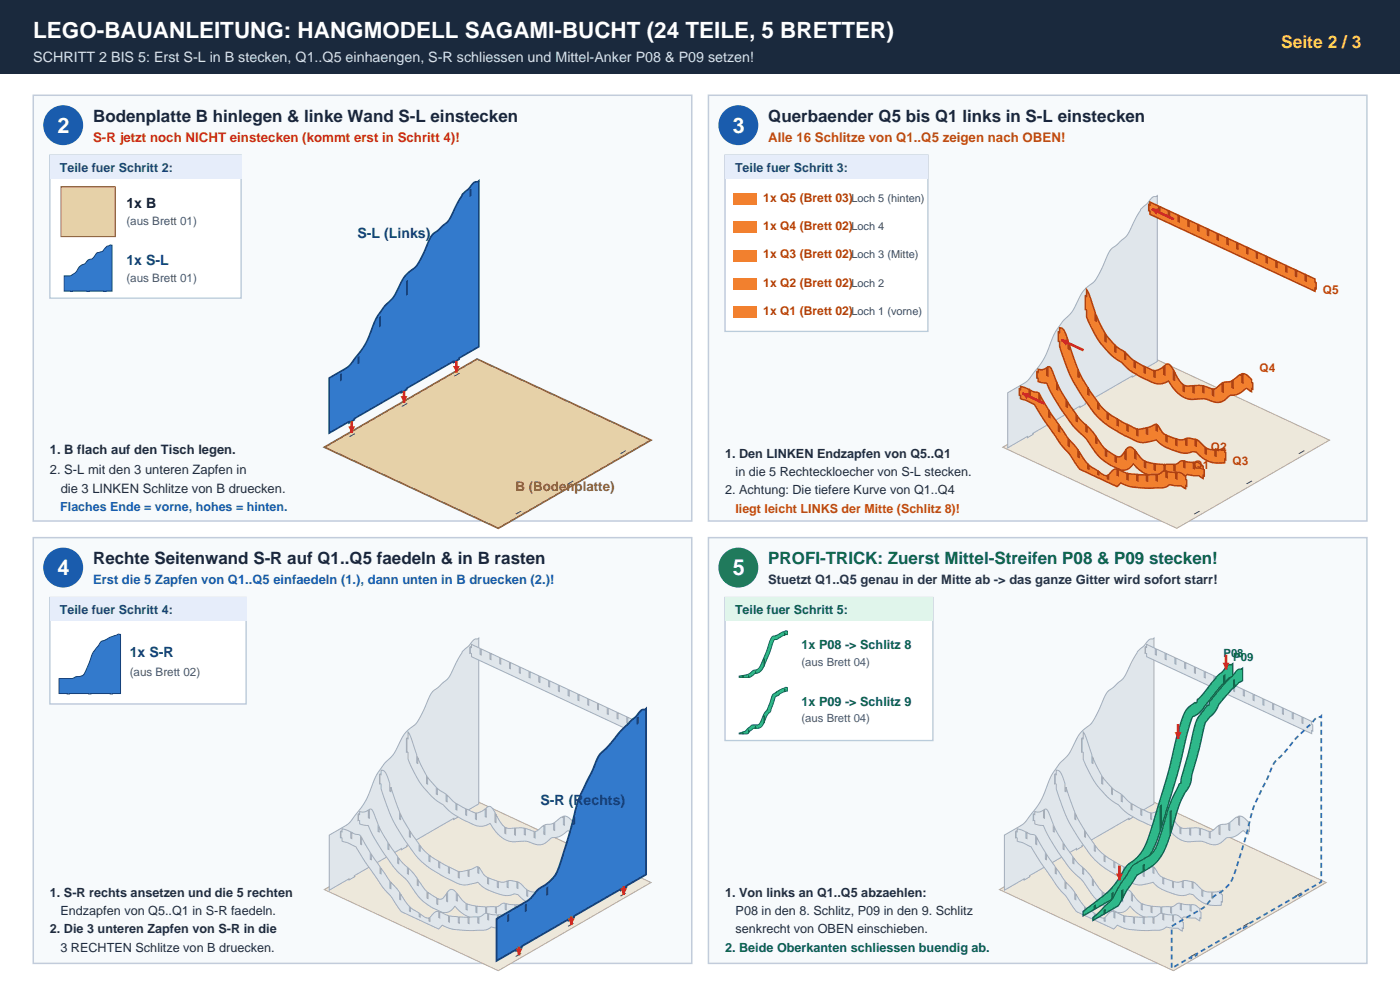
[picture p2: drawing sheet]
<svg xmlns="http://www.w3.org/2000/svg" width="297mm" height="210mm" viewBox="0 0 297 210" stroke-linecap="round" stroke-linejoin="round" font-family="sans-serif">
<path d="M0 0h297v15.5h-297z" fill="#1a293d"/>
<path d="M7.1 20.2h139.7v90.3h-139.7z" fill="#f7fafc" stroke="#c2ccdb" stroke-width=".32"/>
<circle cx="13.4" cy="26.6" r="4.2" fill="#1a5cad"/>
<path d="M10.6 32.9h40.6v30.3h-40.6z" fill="#fff" stroke="#b8c7db" stroke-width=".28"/>
<path d="M10.6 32.9h40.6v4.9h-40.6z" fill="#e6edfa"/>
<path d="M12.9 39.6h11.6v10.6h-11.6z" fill="#e6d1a8" stroke="#7a6138" stroke-width=".21"/>
<path d="M13.6 58.5h1.3l.8-.5 .5-.4 .7-1 1.1-.7 .7-.8 .9-.2 1-1.3 1.1-.3 1-1 .7-.3h.4v9.8h-10.2z" fill="#337acc" stroke="#14407a" stroke-width=".21"/>
<path d="M68.8 94.9l32.4-18.7 36.9 17.2-32.4 18.7z" fill="#e6d1a8" stroke="#7a6138" stroke-width=".35"/>
<g fill="#40404d">
<path d="M74 92.6l1.2-.7 .2 .1-1.1 .7z"/>
<path d="M109.3 109l1.1-.6 .3 .1-1.2 .6z"/>
<path d="M85.2 86.2l1.1-.7 .2 .1-1.1 .7z"/>
<path d="M120.4 102.6l1.1-.6 .3 .1-1.2 .6z"/>
<path d="M96.3 79.8l1.1-.7 .2 .1-1.1 .7z"/>
<path d="M131.5 96.2l1.1-.7 .3 .1-1.2 .7z"/>
</g>
<path d="M100.3 38.9l.4-.3 .9-.2v35.1l-4.2 2.5v.2l-1.1 .7v-.3l-10 5.8v.2l-1.2 .7v-.2l-9.9 5.7v.3l-1.2 .6v-.3l-4.2 2.5v-11.7l4.1-2.4 2.7-3.4 1.3-2.2 1.6-3.9 .7-1.5 1.5-1.9 1.8-1.9 2.4-4.4 2.7-2.5 3-6.2 3.5-3 3-5.6 1.3-1.2z" fill="#337acc" stroke="#14407a" stroke-width=".35"/>
<g fill="#fff" stroke="#14407a" stroke-width=".21">
<path d="M72.2 79.4l.2-.1v1.3l-.2 .1z"/>
<path d="M75.9 75.8l.3-.1v1.3l-.3 .1z"/>
<path d="M80.5 67.3l.2-.1v2l-.2 .1z"/>
<path d="M86.2 59.7l.2-.1v2.9l-.2 .1z"/>
<path d="M99.7 40.3l.2-.1v1.3l-.2 .1z"/>
</g>
<path d="M74.6 89.4v2.5" fill="none" stroke="#d91f1f" stroke-width=".56"/>
<path d="M73.9 90.4h1.4l-.7 1.5z" fill="#d91f1f"/>
<path d="M85.7 83v2.4" fill="none" stroke="#d91f1f" stroke-width=".56"/>
<path d="M85 84h1.4l-.7 1.4z" fill="#d91f1f"/>
<path d="M96.8 76.6v2.4" fill="none" stroke="#d91f1f" stroke-width=".56"/>
<path d="M96.1 77.6h1.4l-.7 1.4z" fill="#d91f1f"/>
<path d="M150.3 20.2h139.7v90.3h-139.7z" fill="#f7fafc" stroke="#c2ccdb" stroke-width=".32"/>
<circle cx="156.6" cy="26.6" r="4.2" fill="#1a5cad"/>
<path d="M153.8 32.9h43v37.4h-43z" fill="#fff" stroke="#b8c7db" stroke-width=".28"/>
<path d="M153.8 32.9h43v4.9h-43z" fill="#e6edfa"/>
<g fill="#f2802e">
<path d="M155.6 41h4.9v2.5h-4.9z"/>
<path d="M155.6 47h4.9v2.5h-4.9z"/>
<path d="M155.6 53h4.9v2.5h-4.9z"/>
<path d="M155.6 59h4.9v2.5h-4.9z"/>
<path d="M155.6 65h4.9v2.5h-4.9z"/>
</g>
<path d="M212.7 94.9l32.4-18.7 36.9 17.2-32.4 18.7z" fill="#ede8db" stroke="#b3a894" stroke-width=".21"/>
<g fill="#40404d">
<path d="M218 92.6l1.1-.7 .2 .1-1.1 .7z"/>
<path d="M253.2 109l1.2-.6 .2 .1-1.1 .6z"/>
<path d="M229.1 86.2l1.1-.7 .2 .1-1.1 .7z"/>
<path d="M264.3 102.6l1.2-.6 .2 .1-1.1 .6z"/>
<path d="M240.2 79.8l1.1-.7 .2 .1-1.1 .7z"/>
<path d="M275.4 96.2l1.2-.7 .2 .1-1.1 .7z"/>
</g>
<path d="M244.2 42.1l.4-.3 .9-.3v35.2l-4.2 2.4v.3l-1.1 .6v-.2l-10 5.7v.3l-1.1 .6-.1-.2-9.8 5.7-.1 .3-1.1 .6v-.2l-4.2 2.4v-11.7l4.1-2.4 2.6-3.3 1.4-2.3 1.5-3.9 .8-1.4 1.4-2 1.9-1.9 2.3-4.4 2.7-2.4 3-6.2 3.5-3.1 3-5.6 1.3-1.2z" fill="#e0e6eb" stroke="#a3adba" stroke-width=".21"/>
<g fill="#fff" stroke="#a3adba" stroke-width=".21">
<path d="M216.2 82.6l.2-.2v1.4l-.2 .1z"/>
<path d="M219.9 78.9l.2-.1v1.3l-.2 .1z"/>
<path d="M224.4 70.5l.3-.2v2l-.3 .1z"/>
<path d="M230.2 62.8l.2-.1v2.9l-.2 .1z"/>
<path d="M243.6 43.5l.2-.2v1.3l-.2 .2z"/>
</g>
<g fill="#f2802e" stroke="#ad400d" stroke-width=".32">
<path d="M244 42.9l1.8 .8v1.3l.2 .1v-1.3l1.9 .9v1.3l.2 .1v-1.3l1.8 .8v1.3l.3 .2v-1.4l1.8 .9v1.3l.2 .1v-1.3l1.9 .9v1.3l.2 .1v-1.3l1.9 .8v1.4l.2 .1v-1.4l1.8 .9v1.3l.3 .1v-1.3l1.8 .9v1.3l.2 .1v-1.3l1.9 .8v1.4l.2 .1v-1.3l1.9 .8v1.3l.2 .1v-1.3l1.8 .9v1.3l.3 .1v-1.3l1.8 .8v1.4l.2 .1v-1.3l1.9 .8v1.3l.2 .1v-1.3l1.8 .9 .1 1.3 .2 .1v-1.3l1.8 .8v1.4l.3 .1v-1.3l1.8 .8v1.3l.2 .1v-1.3l1.9 .9v.6l.2 .1v1.3l-.2-.1v.7l-35-16.3v-.7l-.3-.1v-1.3l.3 .1z"/>
<path d="M230.5 61.4l.6 1.2 1.2 3.7v1.7l.3 .1v-1.2l1.8 3.8v1.7l.2 .1v-1.5l1.9 2.2v1.4l.2 .1v-1.3l1.9 1.2v1.5l.2 .1v-1.4l1.8 1.7v1.4l.3 .1v-1.3l1.8 1v1.3l.2 .1v-1.3l1.9 .8v1.3l.2 .1v-1.4l.9-.3 1-.6v1.7l.2 .1v-2a.84 .84 0 0 1 .9-.3 .84 .84 0 0 1 .6 .7l.3 .6v2.1l.3 .1v-1.8l.9 1.7 .9 1v1.3l.2 .1v-1.3l.7 .2 1.2-.1v1.4l.2 .1v-1.5h1.6h.3v1.4l.2 .1v-1.4l1.8 .6v1.3l.3 .1v-1.4l.4-.1 1.4-1.2v1.9l.2 .1v-2.1l1.9-.3v1.4l.2 .1v-1.7l1.4-1.1 .3 .1 .1-.3 .1 1.8 .2 .1v-1.9l.8 .3 1 .9v.6l.3 .1v1.3l-.3-.1v.7l-.5-.3a.59 .59 0 0 0-1-.2l-1.4 1-1.7 .3-1.5 1.2-1.3 .3-2.5-.8-2.8 .1-1.5-.3-1.6-1.2-1.6-2.1a.38 .38 0 0 0-.7 0l-1.1 .3h-1.1l-3.3-1.5-2.1-1.3-1.8-1.7-1.8-1.2-2.3-2.3-1.5-2.3-1.9-3.9v-1.4l-.2-.2v-2.8l.2 .1z"/>
<path d="M224.8 69.5a1.36 1.36 0 0 1 1.3 1.3l.5 1.6v1.6l.3 .1v-1l1.8 5.3v1.5l.2 .1v-1.1l1.9 3.3v1.4l.2 .2v-1.2l1.8 2.6v1.4l.3 .2v-1.2l1.8 1.9v1.3l.2 .1v-1.2l1.9 1.1v1.4l.2 .1v-1.3l1.9 1v1.3l.2 .1v-1.3l1.8 .9v1.3l.3 .1v-1.4l1.8-.3v1.3l.2 .1v-1.4l1.9-.7v1.3l.2 .1v-1.3l1.1 1.6 .8 .6v1.3l.2 .1v-1.3l1.8 .7v1.3l.3 .1v-1.4l.9 .2 .9-.2v1.2l.2 .1v-1.4l.6-.1 1.3 .3v1.3l.2 .1v-1.4l.6 .4 1.3 1.2v1.4l.2 .1v-1.3l.8 .3 1 .1v1.3l.3 .1v-1.4l1.8-.3v.8l.2 .1v1.5l-.2-.1v.8l-2.5-.1-1.6-.6-1.5-1.1a1.55 1.55 0 0 0-2.1-.3h-1.4l-2.1-.7-1.7-.7-1.2-1a.86 .86 0 0 0-1.2-.2l-2.1 .4-1.6-.4-2.9-1.5-2.6-1.5-1.9-1.5-1.2-1.3-3-4.3-1.6-2.6-1-2.1-1.8-5v-1.2l-.3-.1v-2l.3 .1z"/>
<path d="M220.2 78.3l1 .1 .9-.4v1.6l.2 .1v-1.8l.2-.1a4.2 4.2 0 0 1 1.3 2.4l.3 .8v1.5l.3 .1v-1l1.8 3.2v1.5l.2 .1v-1.2l1.9 2.7v1.4l.2 .1v-1.2l1.9 1.9v1.4l.2 .1v-1.3l1.2 1.3 .6 .9v1.4l.3 .1v-1.2l1.8 2.5v1.4l.2 .1v-1.3l1.9 1.2v1.2l.2 .1v-1.2l.3 .1a1.46 1.46 0 0 0 1.5-1.1l.1 1.5 .2 .1 .1-2.1a.99 .99 0 0 1 .9-.5 .99 .99 0 0 1 .8 .7v1.7l.3 .1v-1.5l1 1.3 .8 .7v1.3l.2 .1v-1.3l1.9 .5v1.2l.2 .2v-1.4l1.9 .1v1.3l.2 .1v-1.4h1.8v1.3l.3 .1v-1.4l1.4-.8 .4 .1v1.3l.2 .1v-1.4l1.9 .3v1.2l.2 .1v-1.3l.8 .1 1 .7v.6l.3 .2v1.3l-.3-.1v.6l-.9-.6-1.8-.1a1.31 1.31 0 0 0-1.5 .4l-.7 .1-2.6 .1-3.3-.5-1.9-.7-1.8-1.5a.3 .3 0 0 0-.2-.3 .3 .3 0 0 0-.3 .3l-1.1 .9-1.3 .1-2.3-1-2.1-1.7-1-1.1-1.9-2.8-2.2-2.1-1.3-1.5-2.5-3.7-2.2-3.9a.81 .81 0 0 0-1-.7l-1.1-.3v-.6l-.2-.1v-1.3l.2 .1z"/>
<path d="M216.5 82l1.8 .6v1.3l.3 .2v-1.3l1.8 .6v1.8l.2 .1v-1.5l1.9 3.2v1.4l.2 .1v-1.1l1.9 2.6v1.4l.2 .1v-1.2l1.8 2.7v1.6l.3 .1v-1.4l1.8 2.2v1.4l.2 .1v-1.2l1.9 2.6v1l.2 .1v-.8l1.9 1.2v.7l.2 .1v-.7l1.1 .8h.7v.7l.3 .1v-.9l.9-1 .6-.2h.3v1.3l.2 .1v-1.3l1.9 .8v1.3l.2 .1v-1.4l1.8 .2v1.3l.3 .1v-1.3h1.8v1.3l.2 .1v-1.4h1.6h.3v1.2l.2 .1v-1.3l1.5-.8h.4v1.3l.2 .1v-1.3l1.8 .2v1.3l.3 .1v-1.4l.8 .1 1 .7v.7l.2 .1v1.3l-.2-.1v.7l-.9-.7-1.9-.1a1.68 1.68 0 0 0-1.5 .5l-3 .2-1.9-.1-2.4-.2-1.6-.6a.56 .56 0 0 0-.5-.2 .56 .56 0 0 0-.5 .4 .74 .74 0 0 1-1.1 0l-7.2-3.4-2.2-3.2-1.8-2.2-5-7.4a2.98 2.98 0 0 0-1.8-1.5l-1.7-.6v-.7l-.2-.1v-1.3l.2 .1z"/>
</g>
<path d="M216.8 83.4l4.8 2.2" fill="none" stroke="#d91f1f" stroke-width=".56"/>
<path d="M216.8 83.4l1.6-.1-.6 1.4z" fill="#d91f1f"/>
<path d="M225.1 72.1l4.8 2.2" fill="none" stroke="#d91f1f" stroke-width=".56"/>
<path d="M225.1 72.1l1.6-.1-.6 1.3z" fill="#d91f1f"/>
<path d="M244.3 44.3l4.7 2.2" fill="none" stroke="#d91f1f" stroke-width=".56"/>
<path d="M244.3 44.3l1.6-.1-.6 1.4z" fill="#d91f1f"/>
<path d="M7.1 114h139.7v90.4h-139.7z" fill="#f7fafc" stroke="#c2ccdb" stroke-width=".32"/>
<circle cx="13.4" cy="120.4" r="4.2" fill="#1a5cad"/>
<path d="M10.6 126.7h41.6v22.6h-41.6z" fill="#fff" stroke="#b8c7db" stroke-width=".28"/>
<path d="M10.6 126.7h41.6v5h-41.6z" fill="#e6edfa"/>
<path d="M12.5 144l2.8-.1 .9-.4h.8l.6-.3 .6-.9 1.5-3.8 1.7-2.4 3.7-1.6 .5 .1v12.5h-13.1z" fill="#337acc" stroke="#14407a" stroke-width=".21"/>
<path d="M68.8 188.7l32.4-18.7 36.9 17.2-32.4 18.7z" fill="#ede8db" stroke="#b3a894" stroke-width=".21"/>
<g fill="#40404d">
<path d="M74 186.4l1.2-.6 .2 .1-1.1 .6z"/>
<path d="M109.3 202.9l1.1-.7 .3 .1-1.2 .7z"/>
<path d="M85.2 180l1.1-.6 .2 .1-1.1 .6z"/>
<path d="M120.4 196.4l1.1-.6 .3 .1-1.2 .7z"/>
<path d="M96.3 173.6l1.1-.7 .2 .1-1.1 .7z"/>
<path d="M131.5 190l1.1-.6 .3 .1-1.2 .6z"/>
</g>
<path d="M100.3 135.9l.4-.3 .9-.3v35.2l-4.2 2.4v.3l-1.1 .7v-.3l-10 5.7v.3l-1.2 .7v-.3l-9.9 5.7v.3l-1.2 .7v-.3l-4.2 2.4v-11.7l4.1-2.4 2.7-3.3 1.3-2.3 1.6-3.8 .7-1.5 1.5-2 1.8-1.9 2.4-4.3 2.7-2.5 3-6.2 3.5-3.1 3-5.6 1.3-1.2z" fill="#e0e6eb" stroke="#a3adba" stroke-width=".21"/>
<g fill="#fff" stroke="#a3adba" stroke-width=".21">
<path d="M72.2 176.4l.2-.1v1.3l-.2 .1z"/>
<path d="M75.9 172.8l.3-.2v1.3l-.3 .2z"/>
<path d="M80.5 164.3l.2-.1v2l-.2 .1z"/>
<path d="M86.2 156.7l.2-.2v2.9l-.2 .1z"/>
<path d="M99.7 137.3l.2-.1v1.3l-.2 .1z"/>
</g>
<g fill="#e0e6eb" stroke="#a3adba" stroke-width=".21">
<path d="M100 136.7l1.9 .8v1.4l.2 .1v-1.3l1.8 .8v1.3l.3 .1v-1.3l1.8 .9v1.3l.2 .1v-1.3l1.9 .8v1.4l.2 .1v-1.3l1.9 .8v1.3l.2 .1v-1.3l1.8 .9v1.3l.3 .1v-1.3l1.8 .9v1.3l.2 .1v-1.3l1.9 .8v1.3l.2 .1v-1.3l1.9 .9v1.3l.2 .1v-1.3l1.8 .9v1.3l.3 .1v-1.3l1.8 .8v1.3l.2 .1v-1.3l1.9 .9v1.3l.2 .1v-1.3l1.8 .9v1.3l.3 .1v-1.3l1.8 .8v1.3l.2 .1v-1.3l1.9 .9v1.3l.2 .1v-1.3l1.9 .9v1.3l.2 .1v-1.3l1.8 .8v.7l.3 .1v1.3l-.3-.1v.6l-35-16.3v-.7l-.2-.1v-1.3l.2 .1z"/>
<path d="M86.6 155.3l.6 1.1 1.2 3.7v1.7l.2 .1v-1.2l1.9 3.8v1.7l.2 .1v-1.4l1.9 2.1v1.4l.2 .1v-1.3l1.8 1.3v1.5l.3 .1v-1.4l1.8 1.7v1.3l.2 .1v-1.3l1.9 1v1.3l.2 .2v-1.4l1.9 .8v1.3l.2 .1v-1.4l.9-.2 .9-.6v1.6l.3 .1v-1.9a.84 .84 0 0 1 .9-.3 .84 .84 0 0 1 .6 .7l.3 .5v2.1l.2 .1v-1.7l1 1.7 .9 .9v1.3l.2 .2v-1.3l.7 .1h1.1v1.4l.3 .1v-1.6h1.6l.2 .1v1.3l.2 .1v-1.4l1.9 .7v1.3l.2 .1v-1.4l.5-.2 1.4-1.1v1.8l.2 .1v-2l1.8-.4v1.5l.3 .1v-1.7l1.3-1.1h.3l.2-.3v1.8l.2 .1v-1.9l.9 .3 1 .9v.7l.2 .1v1.3l-.2-.1v.6l-.5-.2a.59 .59 0 0 0-1-.2l-1.4 .9-1.7 .3-1.7 1.3-1.2 .2-2.5-.8-2.7 .2-1.5-.4-1.7-1.2-1.6-2.1a.38 .38 0 0 0-.6 0l-1.1 .4-1.1-.1-3.4-1.5-2-1.2-1.9-1.8-1.7-1.1-2.3-2.4-1.5-2.2-1.9-4v-1.4l-.3-.1v-2.9l.3 .1z"/>
<path d="M80.8 163.4a1.36 1.36 0 0 1 1.3 1.2l.6 1.6v1.6l.2 .1v-1l1.9 5.3v1.6l.2 .1v-1.1l1.8 3.3v1.4l.3 .1v-1.2l1.8 2.7v1.4l.2 .1v-1.2l1.9 1.9v1.4l.2 .1v-1.3l1.9 1.2v1.3l.2 .1v-1.3l1.8 1v1.3l.3 .2v-1.4l1.8 .9v1.3l.2 .1v-1.3l1.9-.3v1.2l.2 .1v-1.4l1.9-.7v1.3l.2 .1v-1.2l1.1 1.6 .7 .5v1.3l.3 .1v-1.3l1.8 .7v1.3l.2 .1v-1.3l.9 .1 1-.2v1.3l.2 .1v-1.5h.6l1.3 .2v1.3l.2 .2v-1.4l.6 .4 1.2 1.2v1.3l.2 .1v-1.3l.8 .4h1.1v1.3l.2 .1v-1.4l1.9-.3v.8l.2 .1v1.6l-.2-.2v.8h-2.6l-1.5-.6-1.5-1.2a1.55 1.55 0 0 0-2.1-.3h-1.4l-2.2-.7-1.6-.7-1.2-.9a.86 .86 0 0 0-1.3-.2l-2 .3-1.6-.4-2.9-1.4-2.6-1.6-1.9-1.5-1.2-1.2-3.1-4.4-1.5-2.6-1-2.1-1.8-5-.1-1.2-.2-.1v-2l.2 .1z"/>
<path d="M76.3 172.2h.9l.9-.4v1.7l.3 .1v-1.9l.2-.1a4.2 4.2 0 0 1 1.3 2.5l.3 .8v1.5l.2 .1v-1.1l1.9 3.3v1.4l.2 .1v-1.2l1.9 2.7v1.4l.2 .1v-1.2l1.8 2v1.3l.3 .1v-1.2l1.1 1.2 .7 .9v1.4l.2 .2v-1.2l1.9 2.4v1.4l.2 .1v-1.3l1.9 1.2v1.2l.2 .2v-1.3l.3 .1a1.46 1.46 0 0 0 1.5-1.1v1.6l.3 .1v-2.2a.99 .99 0 0 1 1-.4 .99 .99 0 0 1 .8 .6v1.7l.2 .1v-1.5l1.1 1.3 .8 .7v1.3l.2 .1v-1.3l1.8 .5v1.3l.3 .1v-1.4l1.8 .2v1.2l.2 .1v-1.3l1.9-.1v1.3l.2 .1v-1.4l1.5-.7h.4v1.3l.2 .1v-1.3l1.8 .2v1.3l.3 .1v-1.4l.8 .1 1 .7v.7l.2 .1v1.3l-.2-.1v.6l-.9-.6-1.9-.1a1.31 1.31 0 0 0-1.4 .4l-.8 .2h-2.6l-3.3-.4-1.8-.7-1.8-1.5a.3 .3 0 0 0-.3-.4 .3 .3 0 0 0-.3 .4l-1 .8-1.3 .1-2.3-1-2.2-1.6-1-1.2-1.9-2.7-2.2-2.1-1.2-1.5-2.6-3.7-2.1-4a.81 .81 0 0 0-1-.6l-1.1-.3v-.7l-.2-.1v-1.3l.2 .1z"/>
<path d="M72.6 175.8l1.8 .7v1.3l.2 .1v-1.3l1.9 .7v1.8l.2 .1v-1.6l1.9 3.2v1.5l.2 .1v-1.2l1.8 2.7v1.4l.2 .1v-1.2l1.9 2.7v1.5l.2 .1v-1.3l1.9 2.1v1.4l.2 .2v-1.3l1.8 2.7v1l.3 .1v-.9l1.8 1.2v.7l.2 .1v-.6l1.2 .7 .7 .1v.6l.2 .1v-.9l1-1 .6-.2h.3v1.3l.2 .1v-1.3l1.8 .8v1.3l.3 .1v-1.3l1.8 .2v1.2l.2 .1v-1.3l1.9 .1v1.2l.2 .1v-1.3l1.6-.1h.3v1.2l.2 .2v-1.4l1.5-.8 .3 .1v1.3l.3 .1v-1.4l1.8 .3v1.2l.2 .1v-1.3l.9 .1 1 .7v.6l.2 .2v1.3l-.2-.2v.7l-1-.6-1.8-.1a1.68 1.68 0 0 0-1.5 .4l-3.1 .2-1.8-.1-2.4-.2-1.6-.6a.56 .56 0 0 0-.6-.2 .56 .56 0 0 0-.4 .4 .74 .74 0 0 1-1.1 0l-7.2-3.4-2.2-3.2-1.9-2.1-4.9-7.4a2.98 2.98 0 0 0-1.8-1.6l-1.7-.6v-.6l-.3-.1v-1.3l.3 .1z"/>
</g>
<path d="M135.8 150.9l.4-.3 .9-.3v35.2l-4.2 2.4v.3l-1.2 .6v-.2l-9.9 5.7v.3l-1.2 .6v-.2l-9.9 5.7v.3l-1.2 .7v-.3l-4.2 2.4v-8.9l6.8-4 2.1-2.3 2-1.3 1.6-1.6 .8-1.9 1.4-4.4 2.7-9.8 2.9-6 1.3-3 .5-.8 2-1.9 2.2-2.8 3.3-3.1z" fill="#337acc" stroke="#14407a" stroke-width=".39"/>
<g fill="#f2802e" stroke="#14407a" stroke-width=".21">
<path d="M107.7 194.1l.2-.1v1.3l-.2 .2z"/>
<path d="M111.4 192l.3-.1v1.3l-.3 .1z"/>
<path d="M116 188.3l.2-.1v1.5l-.2 .2z"/>
<path d="M121.7 173.6l.2-.1v1.3l-.2 .1z"/>
<path d="M135.2 152.3l.2-.1v1.3l-.2 .1z"/>
</g>
<path d="M110.1 200.8v1.8" fill="none" stroke="#d91f1f" stroke-width=".56"/>
<path d="M109.4 201.2h1.4l-.7 1.4z" fill="#d91f1f"/>
<path d="M121.2 194.4v1.8" fill="none" stroke="#d91f1f" stroke-width=".56"/>
<path d="M120.5 194.8h1.4l-.7 1.4z" fill="#d91f1f"/>
<path d="M132.3 188v1.8" fill="none" stroke="#d91f1f" stroke-width=".56"/>
<path d="M131.6 188.4h1.4l-.7 1.4z" fill="#d91f1f"/>
<path d="M150.3 114h139.7v90.4h-139.7z" fill="#f7fafc" stroke="#c2ccdb" stroke-width=".32"/>
<circle cx="156.6" cy="120.4" r="4.2" fill="#148561"/>
<path d="M153.8 126.7h44.1v30.4h-44.1z" fill="#fff" stroke="#b8c7db" stroke-width=".28"/>
<path d="M153.8 126.7h44.1v5h-44.1z" fill="#e0f5eb"/>
<g fill="#2eb88a" stroke="#0f6b4d" stroke-width=".21">
<path d="M163.8 135.1l.8-.2v-.1l2.1-1 .3 .1v.7l-.5 .1-.1-.4v.4l-1.5 .9h-.6l-2.1 5.5-.1-1.3v1.5l-.7 1-1.1 .6-.1-.4v.4l-1.1 .8h-.2l-.1-.4v.4h-1.2v-.2v.2h-.8v-.3l1.9-.4 1.1-.8 .8-.2 .4-.3z"/>
<path d="M163.9 147.3l2-1.2 .8-.3 .3 .1v.7l-.5 .1-.1-.4v.4l-1.9 1.1-1 3.1-.7 .8-.6 1.4-.1-1.2v1.4l-.5 .8-.5 .3-.5 .1h-.3l-.1-.4v.4h-.4l-.9 .9-.1-.5v.5l-.3 .3h-.9v-.2v.2h-.8v-.2l1.3-.4 1.4-1.3h1.3l.3-.2 1-2.2 .7-.8z"/>
</g>
<path d="M212 188.7l32.4-18.7 36.9 17.2-32.4 18.7z" fill="#ede8db" stroke="#b3a894" stroke-width=".21"/>
<g fill="#40404d">
<path d="M217.3 186.4l1.1-.6 .2 .1-1.1 .6z"/>
<path d="M252.5 202.9l1.2-.7 .2 .1-1.1 .7z"/>
<path d="M228.4 180l1.1-.6 .2 .1-1.1 .6z"/>
<path d="M263.6 196.4l1.2-.6 .2 .1-1.1 .7z"/>
<path d="M239.5 173.6l1.1-.7 .2 .1-1.1 .7z"/>
<path d="M274.7 190l1.2-.6 .2 .1-1.1 .6z"/>
</g>
<path d="M243.5 135.9l.4-.3 .9-.3v35.2l-4.2 2.4v.3l-1.1 .7v-.3l-10 5.7v.3l-1.1 .7v-.3l-10 5.7v.3l-1.1 .7v-.3l-4.2 2.4v-11.7l4-2.4 2.7-3.3 1.4-2.3 1.5-3.8 .8-1.5 1.4-2 1.9-1.9 2.3-4.3 2.7-2.5 3-6.2 3.5-3.1 3-5.6 1.3-1.2z" fill="#e0e6eb" stroke="#a3adba" stroke-width=".21"/>
<g fill="#fff" stroke="#a3adba" stroke-width=".21">
<path d="M215.4 176.4l.3-.1v1.3l-.3 .1z"/>
<path d="M219.2 172.8l.2-.2v1.3l-.2 .2z"/>
<path d="M223.7 164.3l.2-.1v2l-.2 .1z"/>
<path d="M229.5 156.7l.2-.2v2.9l-.2 .1z"/>
<path d="M242.9 137.3l.2-.1v1.3l-.2 .1z"/>
</g>
<g fill="#e0e6eb" stroke="#a3adba" stroke-width=".21">
<path d="M243.2 136.7l1.9 .8v1.4l.2 .1v-1.3l1.9 .8v1.3l.2 .1v-1.3l1.8 .9v1.3l.3 .1v-1.3l1.8 .8v1.4l.2 .1v-1.3l1.9 .8v1.3l.2 .1v-1.3l1.9 .9v1.3l.2 .1v-1.3l1.8 .9v1.3l.3 .1v-1.3l1.8 .8v1.3l.2 .1v-1.3l1.9 .9v1.3l.2 .1v-1.3l1.9 .9v1.3l.2 .1v-1.3l1.8 .8v1.3l.3 .1v-1.3l1.8 .9v1.3l.2 .1v-1.3l1.9 .9v1.3l.2 .1v-1.3l1.8 .8v1.3l.3 .1v-1.3l1.8 .9v1.3l.2 .1v-1.3l1.9 .9v1.3l.2 .1v-1.3l1.9 .8v.7l.2 .1v1.3l-.2-.1v.6l-35.1-16.3v-.7l-.2-.1v-1.3l.2 .1z"/>
<path d="M229.8 155.3l.6 1.1 1.2 3.7v1.7l.3 .1v-1.2l1.8 3.8v1.7l.2 .1v-1.4l1.9 2.1v1.4l.2 .1v-1.3l1.9 1.3v1.5l.2 .1v-1.4l1.8 1.7v1.3l.3 .1v-1.3l1.8 1v1.3l.2 .2v-1.4l1.9 .8v1.3l.2 .1v-1.4l.9-.2 1-.6v1.6l.2 .1v-1.9a.84 .84 0 0 1 .9-.3 .84 .84 0 0 1 .6 .7l.3 .5v2.1l.3 .1v-1.7l.9 1.7 .9 .9v1.3l.2 .2v-1.3l.7 .1h1.2v1.4l.2 .1v-1.6h1.6l.2 .1v1.3l.3 .1v-1.4l1.8 .7v1.3l.2 .1v-1.4l.5-.2 1.4-1.1v1.8l.2 .1v-2l1.9-.4v1.5l.2 .1v-1.7l1.4-1.1h.3l.1-.3v1.8l.3 .1v-1.9l.8 .3 1 .9v.7l.2 .1v1.3l-.2-.1v.6l-.5-.2a.59 .59 0 0 0-1-.2l-1.4 .9-1.7 .3-1.5 1.3-1.3 .2-2.5-.8-2.8 .2-1.5-.4-1.6-1.2-1.6-2.1a.38 .38 0 0 0-.7 0l-1.1 .4-1.1-.1-3.3-1.5-2.1-1.2-1.8-1.8-1.8-1.1-2.3-2.4-1.5-2.2-1.9-4v-1.4l-.2-.1v-2.9l.2 .1z"/>
<path d="M224.1 163.4a1.36 1.36 0 0 1 1.3 1.2l.5 1.6v1.6l.2 .1v-1l1.9 5.3v1.6l.2 .1v-1.1l1.9 3.3v1.4l.2 .1v-1.2l1.8 2.7v1.4l.3 .1v-1.2l1.8 1.9v1.4l.2 .1v-1.3l1.9 1.2v1.3l.2 .1v-1.3l1.9 1v1.3l.2 .2v-1.4l1.8 .9v1.3l.3 .1v-1.3l1.8-.3v1.2l.2 .1v-1.4l1.9-.7v1.3l.2 .1v-1.2l1.1 1.6 .8 .5v1.3l.2 .1v-1.3l1.8 .7v1.3l.3 .1v-1.3l.9 .1 .9-.2v1.3l.2 .1v-1.5h.6l1.3 .2v1.3l.2 .2v-1.4l.6 .4 1.2 1.2v1.3l.3 .1v-1.3l.8 .4h1v1.3l.2 .1v-1.4l1.9-.3v.8l.2 .1v1.6l-.2-.2v.8h-2.6l-1.5-.6-1.5-1.2a1.55 1.55 0 0 0-2.1-.3h-1.4l-2.1-.7-1.7-.7-1.2-.9a.86 .86 0 0 0-1.2-.2l-2.1 .3-1.6-.4-2.9-1.4-2.6-1.6-1.9-1.5-1.2-1.2-3-4.4-1.6-2.6-1-2.1-1.8-5v-1.2l-.3-.1v-2l.3 .1z"/>
<path d="M219.5 172.2h1l.9-.4v1.7l.2 .1v-1.9l.2-.1a4.2 4.2 0 0 1 1.3 2.5l.3 .8v1.5l.3 .1v-1.1l1.8 3.3v1.4l.2 .1v-1.2l1.9 2.7v1.4l.2 .1v-1.2l1.9 2v1.3l.2 .1v-1.2l1.2 1.2 .6 .9v1.4l.3 .2v-1.2l1.8 2.4v1.4l.2 .1v-1.3l1.9 1.2v1.2l.2 .2v-1.3l.3 .1a1.46 1.46 0 0 0 1.5-1.1l.1 1.6 .2 .1 .1-2.2a.99 .99 0 0 1 .9-.4 .99 .99 0 0 1 .8 .6v1.7l.3 .1v-1.5l1 1.3 .8 .7v1.3l.2 .1v-1.3l1.9 .5v1.3l.2 .1v-1.4l1.8 .2v1.2l.3 .1v-1.3l1.8-.1v1.3l.2 .1v-1.4l1.5-.7h.4v1.3l.2 .1v-1.3l1.9 .2v1.3l.2 .1v-1.4l.8 .1 1 .7v.7l.3 .1v1.3l-.3-.1v.6l-.9-.6-1.8-.1a1.31 1.31 0 0 0-1.5 .4l-.7 .2h-2.6l-3.3-.4-1.9-.7-1.8-1.5a.3 .3 0 0 0-.2-.4 .3 .3 0 0 0-.3 .4l-1.1 .8-1.3 .1-2.3-1-2.2-1.6-1-1.2-1.8-2.7-2.2-2.1-1.3-1.5-2.5-3.7-2.2-4a.81 .81 0 0 0-1-.6l-1.1-.3v-.7l-.2-.1v-1.3l.2 .1z"/>
<path d="M215.8 175.8l1.8 .7v1.3l.3 .1v-1.3l1.8 .7v1.8l.2 .1v-1.6l1.9 3.2v1.5l.2 .1v-1.2l1.9 2.7v1.4l.2 .1v-1.2l1.8 2.7v1.5l.3 .1v-1.3l1.8 2.1v1.4l.2 .2v-1.3l1.9 2.7v1l.2 .1v-.9l1.8 1.2v.7l.3 .1v-.6l1.1 .7 .7 .1v.6l.2 .1v-.9l1-1 .6-.2h.3v1.3l.2 .1v-1.3l1.9 .8v1.3l.2 .1v-1.3l1.8 .2v1.2l.3 .1v-1.3l1.8 .1v1.2l.2 .1v-1.3l1.6-.1h.3v1.2l.2 .2v-1.4l1.5-.8 .4 .1v1.3l.2 .1v-1.4l1.8 .3v1.2l.3 .1v-1.3l.8 .1 1 .7v.6l.2 .2v1.3l-.2-.2v.7l-.9-.6-1.9-.1a1.68 1.68 0 0 0-1.5 .4l-3 .2-1.9-.1-2.4-.2-1.6-.6a.56 .56 0 0 0-.6-.2 .56 .56 0 0 0-.4 .4 .74 .74 0 0 1-1.1 0l-7.2-3.4-2.2-3.2-1.9-2.1-4.9-7.4a2.98 2.98 0 0 0-1.8-1.6l-1.7-.6v-.6l-.2-.1v-1.3l.2 .1z"/>
</g>
<g fill="#2eb88a" stroke="#0f6b4d" stroke-width=".3">
<path d="M260.4 141.2l1.1-.4v2.6l-.8 .4-.9 1v-1.5l-.2 .1v1.5l-1.5 1.7-3.2 4.1-1.3 1a1.36 1.36 0 0 0-1 1.5l-2.7 10.7-3.5 11.6v-4.6l-.2 .1v5.2l-1 2.8-1 2-1.6 2.3-1.9 1.8v-1.3l-.3 .1v1.3l-.4 .3-1.5 2.5-1.8 2.3-.6 .3v-1.2l-.2 .1v1.3l-3.5 2v-.7l-.2 .1v.7l-2.4 1.4v-1l4.4-3.4 1.4-1.3 1.5-1.9 1.9-3 2.2-1.8 1.4-1.8 1.4-3.6 3-9.7 1.2-4.1 1.7-7.2 1.3-4.1 1-1.4 1.3-1 .1 .1 .3-.2 .1-.5 1.2-1.1 2.8-3.7 1.3-1.1z"/>
<path d="M262.4 142.2l1.2-.4v2.6l-.8 .4-.9 .9v-1.5l-.2 .2v1.5l-2.5 2.7-.7 .9-.8 1.6-1.4 1.5a3.4 3.4 0 0 0-1 2.4l-1.1 4.4-1.4 5-.3 1.8-2.2 4.2-1.9 6v-4.4l-.2 .2v4.9l-1 2.9-1 1.8-1.1 1.3-2.4 1.7v-1.4l-.2 .2v1.3l-.9 .5a1.63 1.63 0 0 0-1 1.2l-1.5 2.2-.9 1.7v-1.7l-.2 .1v2l-.8 1.3-2.8 1.6v-.8l-.2 .1v.8l-2.3 1.3v-.6l1.2-1 2.8-2.8 1.6-3 2.7-4 3.9-2.5 .9-1 .9-2.3 2.5-8 1.8-3.7 .3-.1 .1-1.2 3.3-12.3 2.2-3.1h.3l.2-.9 3.5-4.1 1.3-1.2z"/>
</g>
<path d="M279.1 152.4l.4-.3 .8-.2v35.2l-4.2 2.4v.2l-1.1 .7v-.3l-10 5.8v.3l-1.1 .6v-.2l-10 5.7v.3l-1.1 .6v-.2l-4.2 2.4v-8.9l6.8-4 2-2.3 2.1-1.3 1.5-1.7 .8-1.8 1.5-4.5 2.7-9.8 2.9-6 1.2-2.9 .6-.8 1.9-1.9 2.2-2.8 3.3-3.1z" fill="none" stroke="#4073ad" stroke-width=".39" stroke-dasharray="1.1 .7" stroke-linecap="butt"/>
<path d="M237.5 183.6v3.1" fill="none" stroke="#d91f1f" stroke-width=".56"/>
<path d="M236.8 185.3h1.4l-.7 1.4z" fill="#d91f1f"/>
<path d="M249.9 153.6v3.1" fill="none" stroke="#d91f1f" stroke-width=".56"/>
<path d="M249.2 155.3h1.5l-.8 1.4z" fill="#d91f1f"/>
<path d="M260.1 138.9v3.1" fill="none" stroke="#d91f1f" stroke-width=".56"/>
<path d="M259.4 140.6h1.4l-.7 1.4z" fill="#d91f1f"/>
<text font-size="4.8" fill="#fff" x="7.1" y="8.1">LEGO-BAUANLEITUNG: HANGMODELL SAGAMI-BUCHT (24 TEILE, 5 BRETTER)</text>
<g font-size="4.6" fill="#fff">
<text x="12.2" y="28.1">2</text>
<text x="155.4" y="28.1">3</text>
<text x="12.2" y="122">4</text>
<text x="155.4" y="122">5</text>
</g>
<text font-size="3.7" fill="#fad152" x="271.8" y="10.2">Seite 2 / 3</text>
<g font-size="3.6" fill="#1a263d">
<text x="19.8" y="25.9">Bodenplatte B hinlegen &amp; linke Wand S-L einstecken</text>
<text x="163" y="25.9">Querbaender Q5 bis Q1 links in S-L einstecken</text>
<text x="19.8" y="119.7">Rechte Seitenwand S-R auf Q1..Q5 faedeln &amp; in B rasten</text>
</g>
<text font-size="3.6" fill="#0f6147" x="163" y="119.7">PROFI-TRICK: Zuerst Mittel-Streifen P08 &amp; P09 stecken!</text>
<text font-size="3" fill="#d1e0f5" x="7.1" y="13.1">SCHRITT 2 BIS 5: Erst S-L in B stecken, Q1..Q5 einhaengen, S-R schliessen und Mittel-Anker P08 &amp; P09 setzen!</text>
<text font-size="3" fill="#1a1a1f" x="26.8" y="44.2">1x B</text>
<g font-size="3" fill="#14407a">
<text x="75.8" y="50.5">S-L (Links)</text>
<text x="26.8" y="56.2">1x S-L</text>
<text x="27.5" y="139.4">1x S-R</text>
<text x="114.7" y="170.8">S-R (Rechts)</text>
</g>
<text font-size="2.8" fill="#c7261f" x="19.8" y="30.1">S-R jetzt noch NICHT einstecken (kommt erst in Schritt 4)!</text>
<text font-size="2.8" fill="#bf4d0d" x="163" y="30.1">Alle 16 Schlitze von Q1..Q5 zeigen nach OBEN!</text>
<g font-size="2.8" fill="#262e38">
<text x="10.6" y="96.4">1. B flach auf den Tisch legen.</text>
<text x="10.6" y="100.6">2. S-L mit den 3 unteren Zapfen in</text>
<text x="12.9" y="104.5">die 3 LINKEN Schlitze von B druecken.</text>
</g>
<text font-size="2.8" fill="#7a6138" x="109.4" y="104.2">B (Bodenplatte)</text>
<text font-size="2.8" fill="#1a5cad" x="19.8" y="123.9">Erst die 5 Zapfen von Q1..Q5 einfaedeln (1.), dann unten in B druecken (2.)!</text>
<text font-size="2.8" fill="#263347" x="163" y="123.9">Stuetzt Q1..Q5 genau in der Mitte ab -&gt; das ganze Gitter wird sofort starr!</text>
<g font-size="2.7" fill="#262e38">
<text x="153.8" y="97.1">1. Den LINKEN Endzapfen von Q5..Q1</text>
<text x="156" y="101">in die 5 Rechteckloecher von S-L stecken.</text>
<text x="153.8" y="104.9">2. Achtung: Die tiefere Kurve von Q1..Q4</text>
<text x="10.6" y="190.2">1. S-R rechts ansetzen und die 5 rechten</text>
<text x="153.8" y="190.2">1. Von links an Q1..Q5 abzaehlen:</text>
<text x="12.8" y="194.1">Endzapfen von Q5..Q1 in S-R faedeln.</text>
<text x="156" y="194.1">P08 in den 8. Schlitz, P09 in den 9. Schlitz</text>
<text x="10.6" y="198">2. Die 3 unteren Zapfen von S-R in die</text>
<text x="12.8" y="201.9">3 RECHTEN Schlitze von B druecken.</text>
<text x="156" y="198">senkrecht von OBEN einschieben.</text>
</g>
<g font-size="2.7" fill="#0f6147">
<text x="170" y="137.7">1x P08 -&gt; Schlitz 8</text>
<text x="170" y="149.7">1x P09 -&gt; Schlitz 9</text>
<text x="153.8" y="201.9">2. Beide Oberkanten schliessen buendig ab.</text>
</g>
<g font-size="2.6" fill="#1f3d73">
<text x="12.7" y="36.4">Teile fuer Schritt 2:</text>
<text x="155.9" y="36.4">Teile fuer Schritt 3:</text>
<text x="12.7" y="130.3">Teile fuer Schritt 4:</text>
</g>
<g font-size="2.6" fill="#ad400d">
<text x="161.9" y="42.8">1x Q5 (Brett 03)Loch 5 (hinten)</text>
<text x="161.9" y="48.8">1x Q4 (Brett 02)Loch 4</text>
<text x="161.9" y="54.8">1x Q3 (Brett 02)Loch 3 (Mitte)</text>
<text x="161.9" y="60.8">1x Q2 (Brett 02)Loch 2</text>
<text x="161.9" y="66.8">1x Q1 (Brett 02)Loch 1 (vorne)</text>
</g>
<text font-size="2.6" fill="#1a5cad" x="12.8" y="108.4">Flaches Ende = vorne, hohes = hinten.</text>
<text font-size="2.6" fill="#bf4d0d" x="156" y="108.8">liegt leicht LINKS der Mitte (Schlitz 8)!</text>
<text font-size="2.6" fill="#0f6147" x="155.9" y="130.3">Teile fuer Schritt 5:</text>
<g font-size="2.5" fill="#4d5966">
<text x="26.8" y="47.7">(aus Brett 01)</text>
<text x="26.8" y="59.7">(aus Brett 01)</text>
<text x="27.5" y="143.3">(aus Brett 02)</text>
</g>
<g font-size="2.5" fill="#b8400d">
<text x="280.6" y="62.3">Q5</text>
<text x="267.2" y="79">Q4</text>
<text x="256.9" y="95.8">Q2</text>
<text x="253.2" y="99.4">Q1</text>
<text x="261.5" y="98.6">Q3</text>
</g>
<g font-size="2.4" fill="#4d5966">
<text x="170" y="141.2">(aus Brett 04)</text>
<text x="170" y="153.2">(aus Brett 04)</text>
</g>
<g font-size="2.4" fill="#0d6647">
<text x="259.6" y="139.3">P08</text>
<text x="261.6" y="140.3">P09</text>
</g>
</svg>
